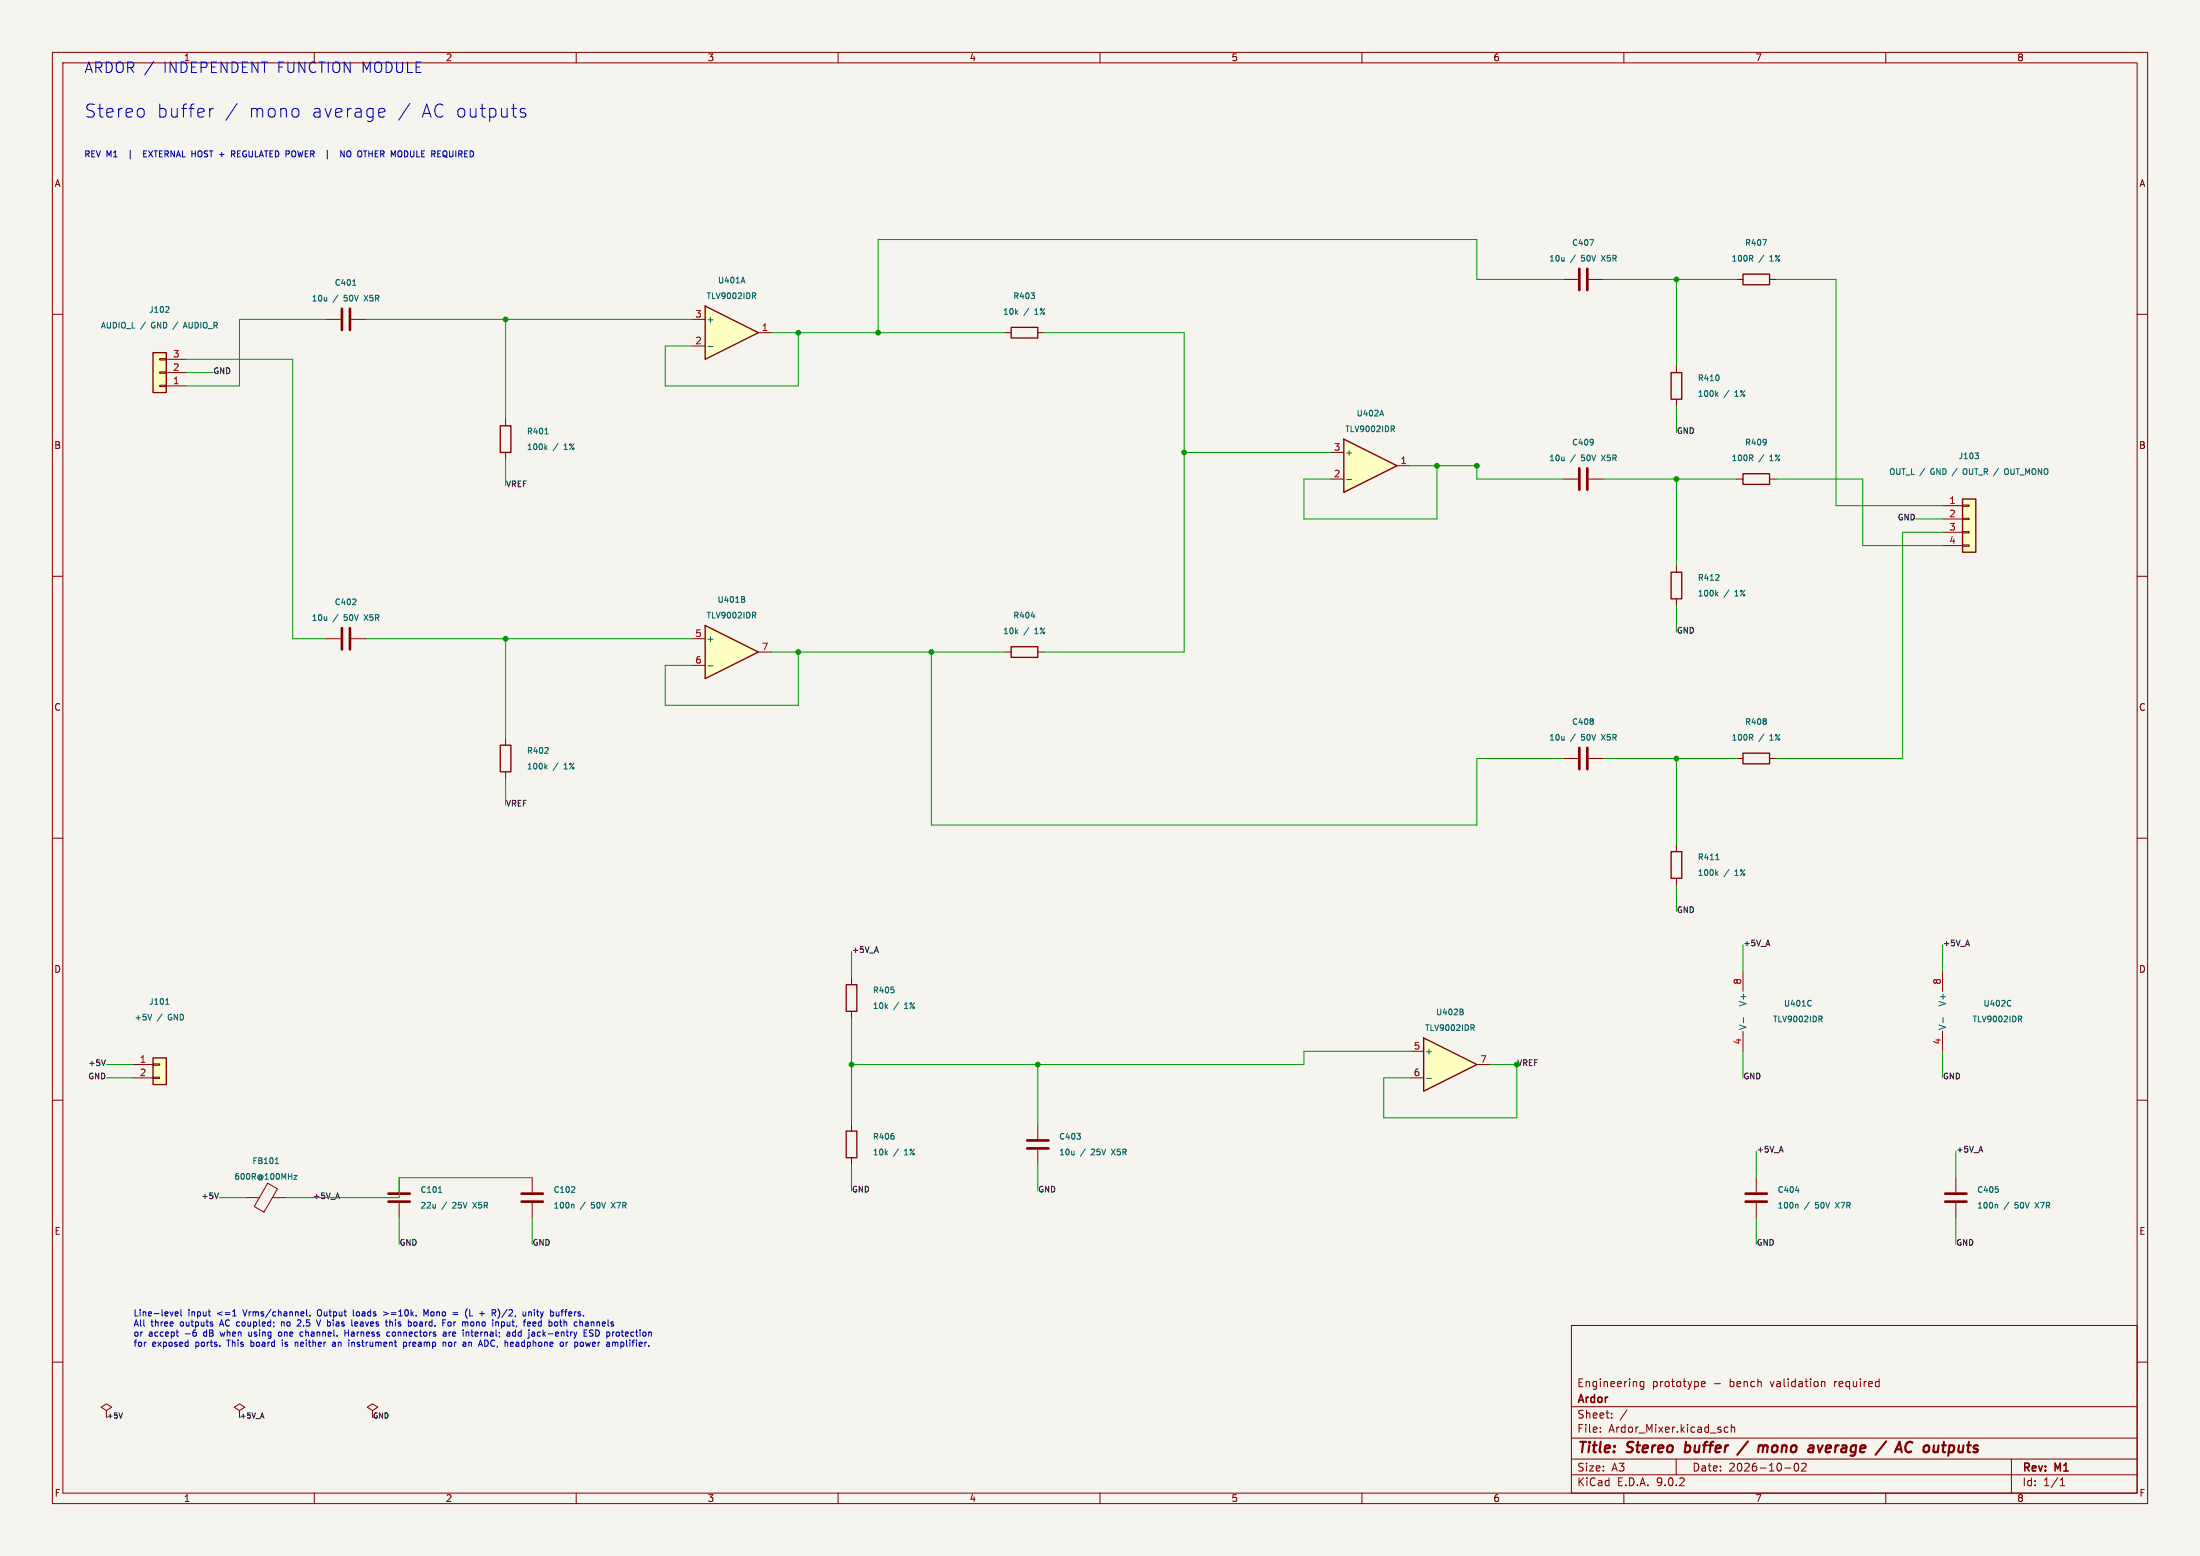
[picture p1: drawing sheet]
<svg xmlns="http://www.w3.org/2000/svg" width="420mm" height="297mm" viewBox="0 0 420 297" stroke-linecap="round" stroke-linejoin="round" font-family="sans-serif">
<path d="M0 0h420v297h-420z" fill="#f5f4ef" stroke="#f5f4ef" stroke-width=".19"/>
<g fill="none" stroke="#840000" stroke-width=".19">
<path d="M10 10h400v277h-400zM12 12h396v273h-396zM60 10v2M110 10v2M160 10v2M210 10v2M260 10v2M310 10v2M360 10v2M10 60h2M408 60h2M10 110h2"/>
<path d="M320 108v1.2M320 114.3v1.3M408 110h2M10 160h2M408 160h2M10 210h2M408 210h2M300 253h108v32h-108zM10 260h2M300 278.5h108M300 274.5h108M300 268.5h108"/>
<path d="M305.5 273.2v.2M305.5 272.5v.1M307.7 270.5v.2M307.7 269.8v.1M310.6 269.1l-1.3 1.9M313.8 263.7v1.2l-.3 .3-.3-.1M313.8 263.8l-.4-.1-.3 .3 .1 .6h.6M320 278.5v3M324.8 264.2l.7-.2-.1-.2-.4-.1-.2 .2 .1 .7h.5M329.9 272.5l-.5-.1-.2 .3 .1 .6h.6M330.5 272.5l.2-.1 .4 .1 .1 .9M330.5 271.9v1.5"/>
<path d="M342.7 279.4l.2-.1a.8 .8 0 0 1 .5 .7 .8 .8 0 0 1-.5 .8l-.2-.2-.2-.4zM343.9 279.4l.6-.1 .2 .1 .1 .3-.9 1.1h.9M347.7 263.8l.2-.1 .4 .1 .1 .9M347.7 263.7v1M384 278.5v6.5M408 260h2M60 285v2M110 285v2M160 285v2M210 285v2M260 285v2M300 281.5h108"/>
<path d="M310 285v2M340.7 280.2h1.2M360 285v2M393.3 283.6h.9M393.3 282.5l.4-.4v1.5"/>
</g>
<path d="M321.6 277.1l.2 .1M321.9 275.2l-.3 2M333.7 275.1l-2 2.6M335.9 276l.5-.1 .2 .3M336.6 276.2l-.1 1M337.4 276a.5 .5 0 0 0-.8 .2M347 275.9l.3 1.3 .7-1.3M360.1 275.1l-2.1 2.6M364.7 275.2l.4 .2M364.9 277l-.4 .2" fill="none" stroke="#840000" stroke-width=".4"/>
<path d="M319 109.2h2.1v5.1h-2.1z" fill="none" stroke="#840000" stroke-width=".25"/>
<path d="M327.5 110.8h.7M327.6 113.3l.4 .5M328 113l-.5 .4M328.1 109.8v.3" fill="none" stroke="#006464" stroke-width=".19"/>
<path d="M29.2 201.9h2.5v5.1h-2.5z" fill="#ffffc2"/>
<path d="M29.2 201.9h2.5v5.1h-2.5z" fill="none" stroke="#840000" stroke-width=".25"/>
<path d="M25.4 203.2h3.8M25.4 205.7h3.8M29.2 203.1h1.3v.2h-1.3zM29.2 205.6h1.3v.3h-1.3z" fill="none" stroke="#840000" stroke-width=".19"/>
<path d="M29 193.6l-.4 1.1M31.6 191.7h.7M31.8 190.8l.1-.2v1.1" fill="none" stroke="#006464" stroke-width=".19"/>
<path d="M134.6 58.4l10.2 5.1-10.2 5.1z" fill="#ffffc2"/>
<path d="M134.6 58.4l10.2 5.1-10.2 5.1zM332.7 52.3h5.1v2.1h-5.1zM319 71.1h2.1v5.1h-2.1zM95.5 81.3h2v5.1h-2zM332.7 90.4h5.1v2.1h-5.1z" fill="none" stroke="#840000" stroke-width=".25"/>
<g fill="none" stroke="#840000" stroke-width=".19">
<path d="M331.5 53.3h1.2M337.8 53.3h1.3M132.1 61h2.5M132.1 66h2.5M144.8 63.5h2.5M320 69.9v1.2M320 76.2v1.3M96.5 80v1.3M96.5 86.4v1.2M331.5 91.4h1.2M337.8 91.4h1.3M62.2 121.9h2.8"/>
<path d="M67.1 121.9h2.7M76.2 224.8v2.8M76.2 229.6v2.8M101.6 224.8v2.8M101.6 229.6v2.8M373.4 224.8v2.8M373.4 229.6v2.8M20.3 269.2l1-.6-1-.6-1 .6 1 .6v1.3M71.1 269.2l1-.6-1-.6-1 .6 1 .6v1.3"/>
</g>
<g fill="none" stroke="#006464" stroke-width=".19">
<path d="M141.8 52.9l.4 1.1M143.9 56.5l.4 .5M144.1 55.9l.2 .2-.2 .4M334.3 49.3l.3 .5M334.6 48.8v.4M336.5 45.7h.7l-.4 1.1M135.1 66.1h1M327.6 75.2l.4 .5M328 74.9l-.5 .4M328.1 71.8v.7M104 82.8h.6M104.1 85.4l.3 .4"/>
<path d="M104.4 85.1l-.4 .4M334.3 87.4l.3 .5M334.6 86.9v.4M337.1 83.9v.8M337.2 84.3l-.1 .1M67.3 115.4h.7M67.9 114.4v.4M83.7 227.6h.6M109 227.6h.7M109.4 229.9l.2 .1v.6M109.7 226.6v.4M381.2 229.9l.2 .1v.6"/>
<path d="M381.5 227v.5"/>
</g>
<path d="M65.3 119.9v4.1M66.8 119.9v4.1M74.2 227.8h4M74.2 229.4h4M99.6 227.8h4M99.6 229.4h4M371.3 227.8h4.1M371.3 229.4h4.1" fill="none" stroke="#840000" stroke-width=".51"/>
<path d="M271.8 198.1l10.1 5.1-10.1 5.1z" fill="#ffffc2"/>
<path d="M332.7 143.8h5.1v2h-5.1zM271.8 198.1l10.1 5.1-10.1 5.1z" fill="none" stroke="#840000" stroke-width=".25"/>
<path d="M331.5 144.8h1.2M337.8 144.8h1.3M269.2 200.7h2.6M269.2 205.7h2.6M281.9 203.2h2.6" fill="none" stroke="#840000" stroke-width=".19"/>
<path d="M337.1 137.3v.2M337.1 137.8v.4M334.3 140.8l.3 .5M334.6 140.3v.4M279.1 193.1l.2 .2-.2 .4M279.2 192.7l.1 .1-.1 .3M281.1 196.2l.3 .5M281.2 195.6l.2 .2-.2 .4M272.3 205.8h1" fill="none" stroke="#006464" stroke-width=".19"/>
<path d="M374.6 95.3h2.6v10.1h-2.6z" fill="#ffffc2"/>
<path d="M374.6 95.3h2.6v10.1h-2.6zM319 162.6h2.1v5h-2.1zM161.5 215.9h2.1v5.1h-2.1z" fill="none" stroke="#840000" stroke-width=".25"/>
<g fill="none" stroke="#840000" stroke-width=".19">
<path d="M298.4 53.3h2.8M303.3 53.3h2.8M298.4 91.4h2.8M303.3 91.4h2.8M370.8 96.5h3.8M370.8 99.1h3.8M374.6 96.4h1.3v.2h-1.3zM374.6 98.9h1.3v.3h-1.3zM370.8 101.6h3.8M370.8 104.1h3.8M374.6 101.5h1.3v.2h-1.3zM374.6 104h1.3v.3h-1.3z"/>
<path d="M298.4 144.8h2.8M303.3 144.8h2.8M320 161.3v1.3M320 167.6v1.3M332.7 185.4v3.8M332.7 196.9v3.8M370.8 185.4v3.8M370.8 196.9v3.8M162.6 214.6v1.3M198.1 214.6v2.8M198.1 219.5v2.7M47 228.6h2.5"/>
<path d="M51.1 225.8l1.9 1.1-2.6 4.5-1.9-1.1zM52 228.6h2.6M162.6 221v1.2M335.3 224.8v2.8M335.3 229.6v2.8"/>
</g>
<g fill="none" stroke="#006464" stroke-width=".19">
<path d="M303.5 45.7h.7l-.4 1.1M304.1 83.9v.8M304.2 84.3l-.1 .1M374.9 89.5l-.1 .3 .1 .7M377 86.5h.7l-.4 .4M377.6 86.9l.1 .2-.1 .4M383.4 89.6l-.3-.1a.37 .37 0 0 0-.4 .3v.4a.37 .37 0 0 0 .2 .4 .37 .37 0 0 0 .5-.2M304.1 137.3v.2M304.1 137.8v.4M327.5 164.1h.7M327.6 166.7l.4 .4M328 166.4l-.5 .4"/>
<path d="M332.8 194.3v.9M345.6 190.9l.2 .1M345.8 191.9l-.2 .1M347.5 194.5l.4 .5M347.7 193.9l.2 .3-.2 .3M370.9 194.3v.9M383.7 190.9l.2 .1M383.9 191.9l-.2 .1M385.6 194.5l.4 .5M385.8 193.9l.2 .3-.2 .3M170.6 216.9v.4M205.6 216.3h.6l-.3 .5"/>
<path d="M206.2 216.9v.4M52.6 222.1h.6M52.8 221.2l.1-.2v1.1M56.1 224.4h.6l-.6 .7h.6M342.8 227.2h.7M343.1 229.9l.2 .1v.6"/>
</g>
<path d="M301.5 51.3v4.1M303 51.3v4.1M301.5 89.4v4.1M303 89.4v4.1M301.5 142.7v4.1M303 142.7v4.1M196.1 217.7h4.1M196.1 219.2h4.1M333.2 227.8h4.1M333.2 229.4h4.1" fill="none" stroke="#840000" stroke-width=".51"/>
<path d="M29.2 67.3h2.5v7.6h-2.5z" fill="#ffffc2"/>
<path d="M29.2 67.3h2.5v7.6h-2.5z" fill="none" stroke="#840000" stroke-width=".25"/>
<path d="M30.5 73.5h1.2v.3h-1.2zM30.5 71h1.2v.2h-1.2zM30.5 68.5h1.2v.2h-1.2zM31.7 73.7h3.9M31.7 71.1h3.9M31.7 68.6h3.9M62.2 61h2.8M67.1 61h2.7" fill="none" stroke="#840000" stroke-width=".19"/>
<path d="M32.1 58.5l.2 .2-.1 .3-.6 .6h.7M67.3 54.5h.7M35.1 62.3h.5M35.4 61.5l-.4 1.1" fill="none" stroke="#006464" stroke-width=".19"/>
<path d="M65.3 58.9v4.1M66.8 58.9v4.1" fill="none" stroke="#840000" stroke-width=".51"/>
<path d="M256.5 83.8l10.2 5.1-10.2 5.1z" fill="#ffffc2"/>
<path d="M256.5 83.8l10.2 5.1-10.2 5.1zM193 123.4h5.1v2.1h-5.1zM95.5 142.2h2v5.1h-2z" fill="none" stroke="#840000" stroke-width=".25"/>
<path d="M254 86.4h2.5M254 91.4h2.5M266.7 88.9h2.5M191.8 124.5h1.2M198.1 124.5h1.3M96.5 141v1.2M96.5 147.3v1.3M45.7 269.2l1-.6-1-.6-1 .6 1 .6v1.3" fill="none" stroke="#840000" stroke-width=".19"/>
<path d="M263.8 78.3l.3 1.1M257.1 91.5h.9M265.8 81.9l.4 .5M266 81.3l.2 .2-.2 .4M196.9 117.6h.6M104 143.8h.6M104.1 146.4l.3 .4M104.4 146l-.4 .5M104.6 142.8v.4" fill="none" stroke="#006464" stroke-width=".19"/>
<path d="M134.6 119.4l10.2 5.1-10.2 5z" fill="#ffffc2"/>
<path d="M193 62.5h5.1v2h-5.1zM134.6 119.4l10.2 5.1-10.2 5zM161.5 188h2.1v5h-2.1z" fill="none" stroke="#840000" stroke-width=".25"/>
<path d="M191.8 63.5h1.2M198.1 63.5h1.3M132.1 121.9h2.5M132.1 127h2.5M144.8 124.5h2.5M162.6 186.7v1.3M162.6 193v1.3" fill="none" stroke="#840000" stroke-width=".19"/>
<path d="M196.8 55.9h.7l-.4 .4M197.4 56.4v.5M141.9 114.4l.3 .2-.2 .4M142 113.9l.1 .2-.1 .2M143.9 117.4l.4 .6M144.1 116.9l.2 .2-.2 .3M135.1 127.1h1M170.6 188.9v.5" fill="none" stroke="#006464" stroke-width=".19"/>
<path d="M20.1 202.3l-.4 1.1M41.7 227.7l-.4 1.1M23.4 269.7l-.4 1" fill="none" stroke="#0f0f0f" stroke-width=".19"/>
<g fill="none" stroke="#009600" stroke-width=".19">
<path d="M298.4 53.3h-16.5v-7.6h-114.3v17.8M306.1 53.3h25.4M320 53.3v16.6M339.1 53.3h11.4v43.2h20.3M35.6 68.6h20.3v53.3h6.3M35.6 71.1h5M62.2 61h-16.5v12.7h-10.1M69.8 61h62.3M96.5 61v19M147.3 63.5h44.5M152.4 63.5v10.2h-25.4v-7.7h5.1M199.4 63.5h26.7v61h-26.7"/>
<path d="M320 77.5v5.1M96.5 87.6v5.1M226.1 86.4h27.9M269.2 88.9h12.7v2.5h16.5M274.3 88.9v10.2h-25.4v-7.7h5.1M306.1 91.4h25.4M320 91.4v16.6M339.1 91.4h16.5v12.7h15.2M365.8 99.1h5M320 115.6v5.1M370.8 101.6h-7.6v43.2h-24.1M69.8 121.9h62.3"/>
<path d="M96.5 121.9v19.1M147.3 124.5h44.5M152.4 124.5v10.1h-25.4v-7.6h5.1M177.8 124.5v33h104.1v-12.7h16.5M96.5 148.6v5.1M306.1 144.8h25.4M320 144.8v16.5M320 168.9v5.1M162.6 181.6v5.1M162.6 194.3v20.3M332.7 180.3v5.1M370.8 180.3v5.1"/>
<path d="M20.3 203.2h5.1M20.3 205.7h5.1M198.1 203.2v11.4M269.2 200.7h-20.3v2.5h-86.3M284.5 203.2h5.1v10.2h-25.4v-7.7h5M332.7 200.7v5M335.3 219.7v5.1M370.8 200.7v5M373.4 219.7v5.1M41.9 228.6h5.1M76.2 232.4v5.1M101.6 224.8h-25.4v3.8h-21.6"/>
<path d="M101.6 232.4v5.1M162.6 222.2v5.1M198.1 222.2v5.1M335.3 232.4v5.1M373.4 232.4v5.1"/>
</g>
<g fill="none" stroke="#0000c2" stroke-width=".19">
<path d="M29.3 11.7l-1.7 2.6M45.3 19.7l-2.2 3.3M78.2 19.7l-2.1 3.3M27.3 20.8l.2 .4v.7l-.2 .3M27.4 29.3h.4M28 28.8h-.6v1.1h.6M40 20.7v1.7M40.7 20.7a.64 .64 0 0 0-.7 .5M44.2 28.8h.4l.3 .2-.2 .3-.5 .1M44.5 29.4l.4 .5M56.9 20.9l.2 .3-.2 .9M65.7 28.8v1.1l-.6-1.1v1.1"/>
<path d="M66.3 29l.2-.2a.39 .39 0 0 1 .5 .4v.4a.38 .38 0 0 1-.4 .4 .38 .38 0 0 1-.4-.4zM72.6 20.7l.8 .1 .1 .5-1.2 .2M73.4 22.2l-.8 .2M100.3 20.8l-.6-.1-.4 .4 .1 .3 .9 .2 .1 .3-.1 .3-.3 .2-.7-.2M33 250.4l-.2 .8M33.4 250.8l.6-.1v-.3h-.4l-.2 .2 .1 .5h.5M33.6 254.3h.5M33.8 254.9l.3 .2M34.5 250v1l.2 .2M35.8 256.2h.1M35.9 255.8v1.2M35.9 256.9l-.1 .1"/>
<path d="M37.4 254.4l.1 .4-.1 .2M39.7 250.4h.5M40.1 251.2h.1M40.5 252.7l.1 .2-.1 .2M40.5 252.3l.1 .1M42 254.3l.2 .8M44.4 251.2h.7M44.6 250.2l.2-.2v1.2M47.5 254.3v.6l.3 .2M53.7 254.3h-.3l-.2 .2 .1 .5h.4M53.7 252.3v.8M53.9 256.2v.8"/>
<path d="M54.1 252.3l-.4 .1M56.4 256.2v.8M56.8 256.2l-.4 .1M57.4 254.3h.4M57.4 255h.4M57.4 252.4l-.7 .7h.7M57.8 250.4l.2 .3-.6 .1M58 251.1l-.2 .1M58.5 250v1l.2 .2M59.2 251.1v.1M60.4 251.9l.4 1.2 .4-1.2M60.6 250.2v.8"/>
<path d="M63.5 256.2h.5v.8M64 256.5l-.6 .2 .2 .3 .4-.1M65.8 253.9v1.2M65.8 254.4h.7M66.5 253.9v1.2M66.6 255.8v.1M67.2 256.2v.8M67.4 250v1l.2 .2M67.5 256.2l-.3 .1M68.3 252.5l-.2-.2-.4 .2 .1 .6h.4M68.3 252.6l-.6 .1M73.2 250.4l.9 .3-.9 .4"/>
<path d="M73.9 254.9l.5 .1M74.4 254.3l-.5 .1M74.4 252.4h.5v.7M74.4 251.9v1.2M75 254.3l-.1 .2 .1 .5M77 256.2h.4l.2 .2-.1 .5h-.5M77 256.2v1.2M79.5 252.4l-.3-.1-.2 .2 .1 .6h.4M81.7 250l-.4 .8-.4-.8v1.2M84.6 254.3h.5l.1 .8M84.8 256.2l.3 .2v.6M85.2 254.5l-.6 .3 .2 .3 .4-.1"/>
<path d="M85.6 252.4l.3-.1 .2 .2v.4l-.2 .2-.4-.2zM85.7 254.3v.8M86 254.3l-.3 .2M86 256.2l-.4 .2 .1 .5 .3 .1M86.5 250.6h.9M86.5 250.9h.9M89.2 249.8l-.3 .8M89.3 254.3l.2 .1v.7M89.5 256.2v.8M89.7 250v1.2h.5M89.9 254.3h.5M90 256.2l-.5 .1"/>
<path d="M90.1 252.3l-.3 .2v.4l.3 .2h.3M91.3 257l.4-1.2 .4 1.2M92.5 255.8v1.2l.5-.1 .2-.4M93.2 256.1v.2M94.6 250.2l-.2-.2h-.4v1.2M95 249.8a1.38 1.38 0 0 1 0 1.8M95.7 252.3v1.2M96.2 252.4l.1 .1M96.3 252.9l-.2 .2h-.4M96.8 254.9l.1 .2 .4-.1M97.3 254.5l-.5 .3M97.3 254.4v.7"/>
<path d="M97.9 254.4v.5l.5 .1M98.4 253.9v1.2M100.4 251.1l-.4 .1M100.4 250.4v.8M100.9 250.5l.5-.1v.8M100.9 250.4v.8M101.2 252.4l.1 .2-.6 .1M101.7 252.5l.1 .6h.4M102.3 252.5v.1l-.6 .1M102.8 254.3l-.2 .2v.3l.2 .3M106.2 250.4v.7h.5M106.7 250.4v.8"/>
<path d="M106.8 252.3h.5M107 251.9v1l.3 .2M108.1 256.2v.8M108.1 256.3v.1M111.5 254.4h.4M111.8 256.2l.2 .8 .2-.6M111.8 252.4h.4l.1 .7M112.1 253.9h-.6v1.2h.6M112.3 252.6l-.6 .2 .2 .3h.4M112.5 254.1l.1 .3 .6 .3-.2 .4-.5-.1M118 256.4v.6"/>
</g>
<g fill="#009600" stroke="#009600" stroke-width=".19">
<circle cx="96.5" cy="61" r=".46"/>
<circle cx="167.6" cy="63.5" r=".46"/>
<circle cx="152.4" cy="63.5" r=".46"/>
<circle cx="96.5" cy="121.9" r=".46"/>
<circle cx="177.8" cy="124.5" r=".46"/>
<circle cx="152.4" cy="124.5" r=".46"/>
<circle cx="320" cy="144.8" r=".46"/>
<circle cx="198.1" cy="203.2" r=".46"/>
<circle cx="162.6" cy="203.2" r=".46"/>
<circle cx="320" cy="91.4" r=".46"/>
<circle cx="320" cy="53.3" r=".46"/>
<circle cx="274.3" cy="88.9" r=".46"/>
<circle cx="226.1" cy="86.4" r=".46"/>
<circle cx="281.9" cy="88.9" r=".46"/>
</g>
<g font-size="3.5" fill="#0000c2">
<text x="16" y="22.7">Stereo</text>
<text x="29.8" y="22.7">buffer</text>
<text x="47.2" y="22.7">mono</text>
<text x="59.2" y="22.7">average</text>
<text x="80" y="22.7">AC outputs</text>
</g>
<g font-size="2.8" fill="#0000c2">
<text x="16" y="14.2">ARDOR /</text>
<text x="31.1" y="14.2">INDEPENDENT FUNCTION MODULE</text>
</g>
<g font-size="2.8" fill="#840000">
<text x="301" y="277.9">Title:</text>
<text x="310.6" y="277.9">Stereo</text>
<text x="322.5" y="277.9">buffer</text>
<text x="333.7" y="277.9">/</text>
<text x="338.1" y="277.9">mono</text>
<text x="348.5" y="277.9">average</text>
<text x="362.5" y="277.9">/</text>
<text x="366.9" y="277.9">AC outputs</text>
</g>
<g font-size="2.1" fill="#840000">
<text x="301" y="268.2">Ardor</text>
<text x="301" y="265">Engineering</text>
<text x="315.4" y="265">prototype</text>
<text x="327.2" y="265">-</text>
<text x="330.3" y="265">bench</text>
<text x="338.3" y="265">validation</text>
<text x="350.6" y="265">required</text>
<text x="301" y="273.7">File:</text>
<text x="301" y="271">Sheet:</text>
<text x="307.1" y="273.7">Ardor_Mixer.kicad_sch</text>
<text x="301" y="281.1">Size:</text>
<text x="307.6" y="281.1">A3</text>
<text x="323" y="281.1">Date:</text>
<text x="330" y="281.1">2026-10-02</text>
<text x="386" y="281.3">Rev:</text>
<text x="392.4" y="281.3">M1</text>
<text x="301" y="283.9">KiCad</text>
<text x="308.7" y="283.9">E.D.A.</text>
<text x="316.3" y="283.9">9.0.2</text>
<text x="386" y="283.9">Id:</text>
<text x="390.1" y="283.9">1/1</text>
</g>
<text font-size="1.8" fill="#0000c2" x="35" y="11.9">1</text>
<g font-size="1.8" fill="#840000">
<text x="85" y="11.9">2</text>
<text x="135" y="11.9">3</text>
<text x="185" y="11.9">4</text>
<text x="235" y="11.9">5</text>
<text x="285" y="11.9">6</text>
<text x="335" y="11.9">7</text>
<text x="385" y="11.9">8</text>
<text x="10.3" y="35.9">A</text>
<text x="408.3" y="35.9">A</text>
<text x="10.3" y="85.9">B</text>
<text x="408.2" y="85.9">B</text>
<text x="10.3" y="135.9">C</text>
<text x="408.2" y="135.9">C</text>
<text x="10.3" y="185.9">D</text>
<text x="408.2" y="185.9">D</text>
<text x="10.3" y="235.9">E</text>
<text x="408.3" y="235.9">E</text>
<text x="10.3" y="285.9">F</text>
<text x="35" y="286.9">1</text>
<text x="85" y="286.9">2</text>
<text x="135" y="286.9">3</text>
<text x="185" y="286.9">4</text>
<text x="235" y="286.9">5</text>
<text x="285" y="286.9">6</text>
<text x="335" y="286.9">7</text>
<text x="385" y="286.9">8</text>
<text x="408.3" y="285.9">F</text>
</g>
<g font-size="1.8" fill="#a90000">
<text x="132.6" y="60.7">3</text>
<text x="132.6" y="65.8">2</text>
<text x="145.3" y="63.2">1</text>
<text x="32.9" y="70.9">2</text>
<text x="32.9" y="68.3">3</text>
<text x="32.9" y="73.4">1</text>
<text x="254.6" y="86.1">3</text>
<text x="267.3" y="88.6">1</text>
<text x="254.6" y="91.2">2</text>
<text x="372" y="96.3">1</text>
<text x="372" y="98.8">2</text>
<text x="372" y="101.3">3</text>
<text x="372" y="103.9">4</text>
<text x="132.6" y="121.7">5</text>
<text x="145.3" y="124.2">7</text>
<text x="132.6" y="126.7">6</text>
<text x="332.5" y="188" transform="rotate(-90 332.5 188)">8</text>
<text x="370.6" y="188" transform="rotate(-90 370.6 188)">8</text>
<text x="26.6" y="202.9">1</text>
<text x="269.8" y="200.4">5</text>
<text x="282.5" y="202.9">7</text>
<text x="332.5" y="199.5" transform="rotate(-90 332.5 199.5)">4</text>
<text x="370.6" y="199.5" transform="rotate(-90 370.6 199.5)">4</text>
<text x="26.6" y="205.5">2</text>
<text x="269.8" y="205.5">6</text>
</g>
<g font-size="1.8" fill="#006464">
<text x="134.7" y="61.8">+</text>
<text x="256.7" y="87.2">+</text>
<text x="134.7" y="122.8">+</text>
<text x="333.6" y="196.7" transform="rotate(-90 333.6 196.7)">V-</text>
<text x="333.6" y="192.2" transform="rotate(-90 333.6 192.2)">V+</text>
<text x="371.7" y="196.7" transform="rotate(-90 371.7 196.7)">V-</text>
<text x="371.7" y="192.2" transform="rotate(-90 371.7 192.2)">V+</text>
<text x="271.9" y="201.5">+</text>
</g>
<g font-size="1.7" fill="#0000c2">
<text x="25.4" y="251.6">Line-level</text>
<text x="35.9" y="251.6">input</text>
<text x="41.5" y="251.6">&lt;=1</text>
<text x="46.8" y="251.6">Vrms/channel.</text>
<text x="61.1" y="251.6">Output</text>
<text x="68.1" y="251.6">loads</text>
<text x="74.1" y="251.6">&gt;=10k.</text>
<text x="82.1" y="251.6">Mono</text>
<text x="87.8" y="251.6">=</text>
<text x="90.4" y="251.6">(L</text>
<text x="93.3" y="251.6">+</text>
<text x="96" y="251.6">R)/2,</text>
<text x="102.1" y="251.6">unity</text>
<text x="107.5" y="251.6">buffers.</text>
<text x="25.4" y="253.5">All</text>
<text x="25.4" y="255.5">or</text>
<text x="25.4" y="257.4">for</text>
<text x="28.4" y="255.5">accept</text>
<text x="28.8" y="253.5">three</text>
<text x="29" y="257.4">exposed</text>
<text x="34.5" y="253.5">outputs</text>
<text x="35.4" y="255.5">-6</text>
<text x="37.4" y="257.4">ports.</text>
<text x="39.2" y="255.5">dB</text>
<text x="42.3" y="253.5">AC coupled;</text>
<text x="42.6" y="255.5">when</text>
<text x="43.7" y="257.4">This</text>
<text x="48.2" y="255.5">using</text>
<text x="48.4" y="257.4">board</text>
<text x="54.1" y="255.5">one</text>
<text x="54.4" y="253.5">no</text>
<text x="54.6" y="257.4">is</text>
<text x="57.3" y="257.4">neither</text>
<text x="57.7" y="253.5">2.5</text>
<text x="58.5" y="255.5">channel.</text>
<text x="61.7" y="253.5">V bias</text>
<text x="64.6" y="257.4">an</text>
<text x="67.2" y="255.5">Harness</text>
<text x="67.9" y="257.4">instrument</text>
<text x="68.7" y="253.5">leaves</text>
<text x="75.5" y="255.5">connectors</text>
<text x="75.5" y="253.5">this</text>
<text x="78.6" y="257.4">preamp</text>
<text x="80" y="253.5">board.</text>
<text x="86.4" y="257.4">nor</text>
<text x="86.4" y="255.5">are</text>
<text x="86.7" y="253.5">For</text>
<text x="90.4" y="257.4">an</text>
<text x="90.4" y="255.5">internal;</text>
<text x="90.7" y="253.5">mono</text>
<text x="93.7" y="257.4">ADC, headphone</text>
<text x="96.7" y="253.5">input,</text>
<text x="99" y="255.5">add</text>
<text x="102.9" y="253.5">feed</text>
<text x="103.4" y="255.5">jack-entry</text>
<text x="107.9" y="253.5">both</text>
<text x="109.6" y="257.4">or</text>
<text x="112.6" y="257.4">power</text>
<text x="113" y="253.5">channels</text>
<text x="114.2" y="255.5">ESD protection</text>
<text x="118.9" y="257.4">amplifier.</text>
</g>
<g font-size="1.6" fill="#0000c2">
<text x="16" y="30.4">REV M1</text>
<text x="24.9" y="30.4">|</text>
<text x="28.2" y="30.4">EXTERNAL HOST +</text>
<text x="45.6" y="30.4">REGULATED POWER</text>
<text x="67.6" y="30.4">NO OTHER MODULE REQUIRED</text>
</g>
<g font-size="1.5" fill="#006464">
<text x="300" y="47.1">C407</text>
<text x="333" y="47.1">R407</text>
<text x="295.6" y="50.1">10u</text>
<text x="299.8" y="50.1">/</text>
<text x="302" y="50.1">50V</text>
<text x="306.2" y="50.1">X5R</text>
<text x="330.5" y="50.1">100R</text>
<text x="335.8" y="50.1">/</text>
<text x="338" y="50.1">1%</text>
<text x="28.4" y="59.9">J102</text>
<text x="59.4" y="57.7">10u</text>
<text x="63.6" y="57.7">/</text>
<text x="63.8" y="54.7">C401</text>
<text x="65.8" y="57.7">50V</text>
<text x="69.9" y="57.7">X5R</text>
<text x="134.8" y="57.3">TLV9002IDR</text>
<text x="137" y="54.3">U401A</text>
<text x="193.3" y="57.3">R403</text>
<text x="19.2" y="62.9">AUDIO_L</text>
<text x="26.8" y="62.9">/</text>
<text x="29.1" y="62.9">GND /</text>
<text x="35.7" y="62.9">AUDIO_R</text>
<text x="191.4" y="60.3">10k</text>
<text x="195.5" y="60.3">/</text>
<text x="197.7" y="60.3">1%</text>
<text x="324" y="72.9">R410</text>
<text x="324" y="75.9">100k</text>
<text x="329.1" y="75.9">/</text>
<text x="331.4" y="75.9">1%</text>
<text x="100.5" y="83.1">R401</text>
<text x="256.7" y="82.7">TLV9002IDR</text>
<text x="258.9" y="79.7">U402A</text>
<text x="100.5" y="86.1">100k</text>
<text x="105.6" y="86.1">/</text>
<text x="107.8" y="86.1">1%</text>
<text x="295.6" y="88.2">10u</text>
<text x="299.8" y="88.2">/</text>
<text x="300" y="85.2">C409</text>
<text x="302" y="88.2">50V</text>
<text x="306.2" y="88.2">X5R</text>
<text x="330.5" y="88.2">100R</text>
<text x="333" y="85.2">R409</text>
<text x="335.8" y="88.2">/</text>
<text x="338" y="88.2">1%</text>
<text x="373.8" y="87.8">J103</text>
<text x="360.6" y="90.8">OUT_L /</text>
<text x="368.7" y="90.8">GND /</text>
<text x="375.4" y="90.8">OUT_R /</text>
<text x="383.8" y="90.8">OUT_MONO</text>
<text x="324" y="111">R412</text>
<text x="59.4" y="118.7">10u</text>
<text x="63.6" y="118.7">/</text>
<text x="63.8" y="115.7">C402</text>
<text x="65.8" y="118.7">50V</text>
<text x="69.9" y="118.7">X5R</text>
<text x="134.8" y="118.2">TLV9002IDR</text>
<text x="136.9" y="115.2">U401B</text>
<text x="193.3" y="118.2">R404</text>
<text x="324" y="114">100k</text>
<text x="329.1" y="114">/</text>
<text x="331.4" y="114">1%</text>
<text x="191.4" y="121.2">10k</text>
<text x="195.5" y="121.2">/</text>
<text x="197.7" y="121.2">1%</text>
<text x="295.6" y="141.6">10u</text>
<text x="299.8" y="141.6">/</text>
<text x="300" y="138.6">C408</text>
<text x="302" y="141.6">50V</text>
<text x="306.2" y="141.6">X5R</text>
<text x="330.5" y="141.6">100R</text>
<text x="333" y="138.6">R408</text>
<text x="335.8" y="141.6">/</text>
<text x="338" y="141.6">1%</text>
<text x="100.5" y="144.1">R402</text>
<text x="100.5" y="147.1">100k</text>
<text x="105.6" y="147.1">/</text>
<text x="107.8" y="147.1">1%</text>
<text x="324" y="164.4">R411</text>
<text x="324" y="167.4">100k</text>
<text x="329.1" y="167.4">/</text>
<text x="331.4" y="167.4">1%</text>
<text x="28.4" y="192">J101</text>
<text x="166.5" y="189.8">R405</text>
<text x="25.6" y="195">+5V</text>
<text x="30" y="195">/</text>
<text x="32.3" y="195">GND</text>
<text x="166.5" y="192.8">10k</text>
<text x="170.6" y="192.8">/</text>
<text x="172.8" y="192.8">1%</text>
<text x="271.9" y="197">TLV9002IDR</text>
<text x="274" y="194">U402B</text>
<text x="338.4" y="195.3">TLV9002IDR</text>
<text x="340.5" y="192.3">U401C</text>
<text x="376.5" y="195.3">TLV9002IDR</text>
<text x="378.6" y="192.3">U402C</text>
<text x="166.5" y="217.7">R406</text>
<text x="166.5" y="220.7">10k</text>
<text x="170.6" y="220.7">/</text>
<text x="172.8" y="220.7">1%</text>
<text x="202.1" y="217.7">C403</text>
<text x="202.1" y="220.7">10u</text>
<text x="206.3" y="220.7">/</text>
<text x="208.5" y="220.7">25V</text>
<text x="212.6" y="220.7">X5R</text>
<text x="44.6" y="225.4">600R@100MHz</text>
<text x="48.1" y="222.4">FB101</text>
<text x="80.2" y="227.9">C101</text>
<text x="105.6" y="227.9">C102</text>
<text x="339.3" y="227.9">C404</text>
<text x="377.4" y="227.9">C405</text>
<text x="80.2" y="230.9">22u</text>
<text x="84.3" y="230.9">/</text>
<text x="86.6" y="230.9">25V</text>
<text x="90.7" y="230.9">X5R</text>
<text x="105.6" y="230.9">100n</text>
<text x="110.8" y="230.9">/</text>
<text x="113" y="230.9">50V</text>
<text x="117.1" y="230.9">X7R</text>
<text x="339.3" y="230.9">100n</text>
<text x="344.5" y="230.9">/</text>
<text x="346.7" y="230.9">50V</text>
<text x="350.8" y="230.9">X7R</text>
<text x="377.4" y="230.9">100n</text>
<text x="382.6" y="230.9">/</text>
<text x="384.8" y="230.9">50V</text>
<text x="388.9" y="230.9">X7R</text>
</g>
<g font-size="1.5" fill="#0f0f0f">
<text x="40.6" y="71.6">GND</text>
<text x="320" y="83">GND</text>
<text x="96.5" y="93.2">VREF</text>
<text x="362.2" y="99.5">GND</text>
<text x="320" y="121.1">GND</text>
<text x="96.5" y="154.1">VREF</text>
<text x="320" y="174.5">GND</text>
<text x="162.6" y="182.1">+5V_A</text>
<text x="332.7" y="180.8">+5V_A</text>
<text x="370.8" y="180.8">+5V_A</text>
<text x="16.7" y="203.7">+5V</text>
<text x="16.7" y="206.2">GND</text>
<text x="332.7" y="206.2">GND</text>
<text x="370.8" y="206.2">GND</text>
<text x="335.3" y="220.2">+5V_A</text>
<text x="373.4" y="220.2">+5V_A</text>
<text x="162.6" y="227.8">GND</text>
<text x="198.1" y="227.8">GND</text>
<text x="38.3" y="229.1">+5V</text>
<text x="59.7" y="229.1">+5V_A</text>
<text x="76.2" y="238">GND</text>
<text x="101.6" y="238">GND</text>
<text x="335.3" y="238">GND</text>
<text x="373.4" y="238">GND</text>
</g>
<text font-size="1.5" fill="#009600" x="289.6" y="203.7">VREF</text>
<g font-size="1.4" fill="#0f0f0f">
<text x="20.3" y="271">+5V</text>
<text x="45.7" y="271">+5V_A</text>
<text x="71.1" y="271">GND</text>
</g>
</svg>
